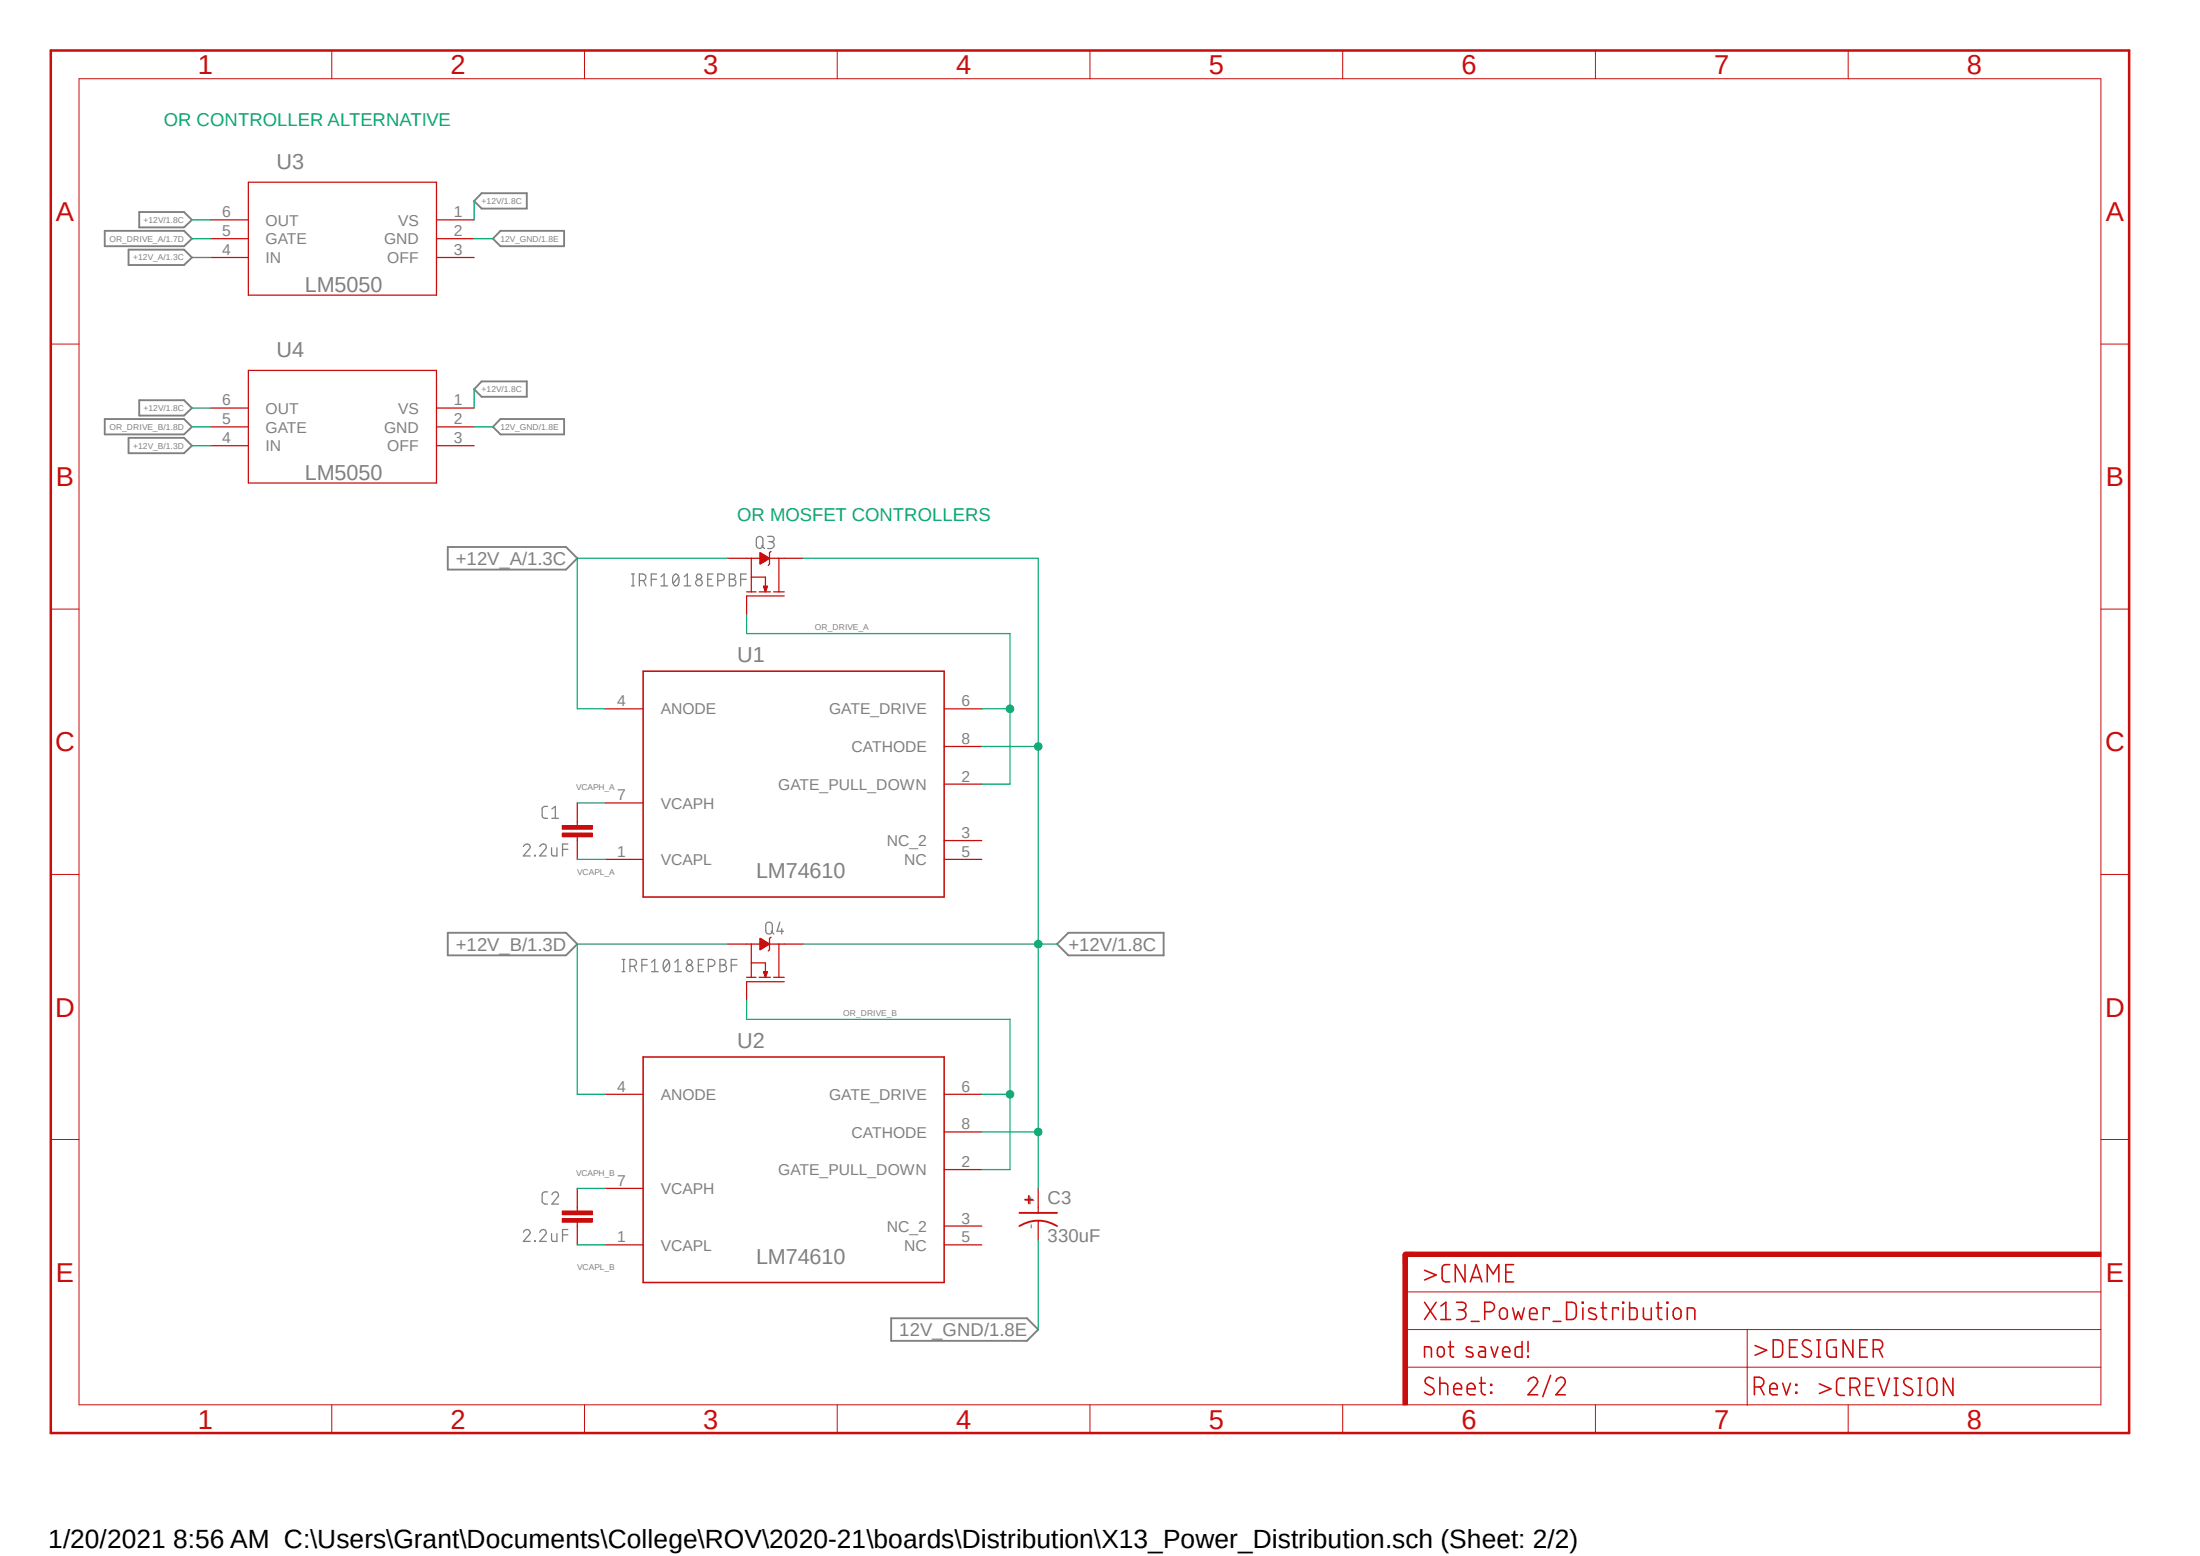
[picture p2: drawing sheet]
<svg xmlns="http://www.w3.org/2000/svg" width="297mm" height="210mm" viewBox="0 0 297 210" stroke-linecap="round" stroke-linejoin="round" font-family="sans-serif">
<path d="M6.5 6.5l281.3 187.3M287.8 6.5l-281.3 187.3" fill="none" stroke="#fff" stroke-width=".14"/>
<g fill="none" stroke="#808080" stroke-width=".17">
<path d="M85.3 79.1h.3M85.3 77.5h.3M85.5 77.5v1.6M86.3 78.4l.7-.1a.46 .46 0 0 0 .2-.5 .46 .46 0 0 0-.4-.3h-.5v1.6M86.9 78.4l.3 .7M87.9 78.2h.7M88.6 77.5h-.7v1.6M89.2 79.1h.9M89.2 77.9l.5-.4v1.6M91.1 77.6l.1-.1a.65 .65 0 0 1 .5 .8 .58 .58 0 0 1-.6 .7 1.21 1.21 0 0 1 0-1.4zM91.6 77.9l-.7 .8M92.4 79.1h.9"/>
<path d="M92.4 77.9l.4-.4v1.6M95.5 78.2h.6M96.3 77.5h-.8v1.6h.8M96.9 78.4l.7-.1a.46 .46 0 0 0 .2-.5 .46 .46 0 0 0-.4-.3h-.5v1.6M98.5 77.5h.6a.37 .37 0 0 1 .2 .4 .37 .37 0 0 1-.4 .3l.2 .1a.43 .43 0 0 1 .2 .5 .43 .43 0 0 1-.4 .3h-.4zM98.5 78.2h.4M100 78.2h.8M100.8 77.5h-.8v1.6M102.2 72.6a.49 .49 0 0 1 .8 0 1.3 1.3 0 0 1-.2 1.4 .44 .44 0 0 1-.7-.4zM102.8 73.7l.4 .3M103.6 72.4h.8a.37 .37 0 0 1 .1 .4 .37 .37 0 0 1-.3 .3h-.4M104.1 73.1a.47 .47 0 0 1 .4 .5 .47 .47 0 0 1-.4 .4h-.5"/>
<path d="M70.7 114.3a.45 .45 0 0 1 .6-.4 .45 .45 0 0 1 .1 .7l-.7 .9h.9M72.2 115.4l.1 .1zM72.9 114.3a.45 .45 0 0 1 .6-.4 .45 .45 0 0 1 .1 .7l-.7 .9h.8M73.9 108.8l-.5 .1-.2 .3v1.1l.4 .1h.3M74.5 114.4v.9l.2 .2h.5v-1.1M74.5 110.4h.9M74.5 109.2l.5-.4v1.6M75.9 114.6h.8M76.7 113.9h-.8v1.6M84 131.1h.4M84 129.5h.4M84.2 129.5v1.6"/>
<path d="M85 130.4h.5a.47 .47 0 0 0 .4-.4 .47 .47 0 0 0-.4-.5h-.5v1.6M85.6 130.4l.3 .7M86.7 130.3h.7M87.4 129.5h-.7v1.6M88 131.1h.9M88 129.9l.4-.4v1.6M89.8 129.6l.2-.1a.82 .82 0 0 1 .4 1.1l-.1 .3-.3 .2a.98 .98 0 0 1-.2-1.5zM90.3 129.9l-.7 .9M91.1 131.1h.9M91.1 129.9l.4-.4v1.6M94.3 130.3h.5M95 129.5h-.7v1.6h.7"/>
<path d="M95.6 130.4h.5a.47 .47 0 0 0 .4-.4 .47 .47 0 0 0-.4-.5h-.5v1.6M97.2 129.5h.5a.38 .38 0 0 1 .3 .4 .38 .38 0 0 1-.3 .4h.2a.46 .46 0 0 1 .2 .5 .46 .46 0 0 1-.4 .3h-.5zM97.2 130.3h.5M98.7 130.3h.8M99.5 129.5h-.8v1.6M103.6 124.5h.5a1.3 1.3 0 0 1 .1 1.4 .46 .46 0 0 1-.5 .1 .46 .46 0 0 1-.3-.4v-.7zM104.1 125.7l.4 .4M105.3 124.5l-.4 1.2h.9M105.5 125.3v.8M70.7 166.3a.45 .45 0 0 1 .6-.4 .45 .45 0 0 1 .1 .8l-.7 .9h.9M72.2 167.5l.1 .1zM72.9 166.3a.45 .45 0 0 1 .6-.4 .45 .45 0 0 1 .1 .8l-.7 .9h.8"/>
<path d="M73.9 160.9h-.5l-.2 .1v1.1a.58 .58 0 0 0 .7 .4M74.5 166.5v.8l.1 .3h.6v-1.1M74.5 161.2a.45 .45 0 0 1 .6-.3 .45 .45 0 0 1 .2 .7l-.8 .9h.9M75.9 166.7h.8M76.7 165.9h-.8v1.7"/>
<circle cx="94.4" cy="77.8" r=".37"/>
<circle cx="94.4" cy="78.7" r=".45"/>
<circle cx="93.1" cy="130.7" r=".45"/>
<circle cx="93.1" cy="129.9" r=".35"/>
</g>
<g fill="none" stroke="#808080" stroke-width=".25">
<path d="M14.1 31.2h10.7l1.1 1-1.1 1h-10.7zM17.4 33.7h7.4l1.1 1.1-1.1 1h-7.4zM18.8 28.6h6l1.1 1.1-1.1 1h-6zM65 26.1h6.1v2.1h-6.1l-1-1.1zM67.6 31.2h8.6v2h-8.6l-1.1-1zM14.1 56.6h10.7l1.1 1-1.1 1h-10.7zM17.4 59.1h7.4l1.1 1.1-1.1 1h-7.4zM18.8 54h6l1.1 1.1-1.1 1h-6zM65 51.5h6.1v2.1h-6.1l-1-1.1zM67.6 56.6h8.6v2h-8.6l-1.1-1zM60.5 73.8h15.9l1.5 1.6-1.5 1.5h-15.9zM60.5 125.9h15.9l1.5 1.5-1.5 1.5h-15.9z"/>
<path d="M142.7 127.4l1.5-1.5h12.9v3h-12.9zM120.3 177.9h18.3l1.6 1.6-1.6 1.5h-18.3z"/>
</g>
<g fill="none" stroke="#c90d0c" stroke-width=".17">
<path d="M98.3 75.4h10.1M100.8 79.9h1.3M101.4 75.4v4.5M101.4 77.9h1.9v1.2M102.5 79.9h1.5M102.6 74.6l1.3 .8-1.3 .7zM102.6 76.1h.1M102.6 76h.3M102.6 75.9h.4M102.6 75.8h.6M102.6 75.7h.7M102.6 75.6h.9"/>
<path d="M102.6 75.5h1M102.6 75.4h1.2M102.6 75.3h1.2M102.6 75.2h1M102.6 75.1h.9M102.6 75h.7M102.6 74.9h.6M102.6 74.8h.4M102.6 74.8h.3M102.6 74.7h.1M103.1 79.1h.5l-.3 .8zM103.1 79.3h.4"/>
<path d="M103.1 79.2h.5M103.2 79.4h.3M103.2 79.5h.3M103.3 79.6h.1M103.3 79.5h.2M103.3 79.7h.1M103.3 79.8h.1M104.1 74.4l-.2 .2v1.5l-.2 .2M104.4 79.9h1.5M105.2 75.4v4.5M81.7 95.7h5.1M105.9 80.4h-5.1v2.6"/>
<path d="M127.5 95.7h5M77.9 110.9v.5M77.9 112.9v.6M81.7 116h5.1M81.7 108.4h5.1M127.5 116h5M127.5 105.8h5M127.5 113.5h5M127.5 100.8h5M98.3 127.4h10.1M100.8 131.9h1.3M101.4 127.4v4.5"/>
<path d="M101.4 130h1.9v1.1M102.5 131.9h1.5M102.6 126.7l1.3 .7-1.3 .8zM102.6 128.1h.1M102.6 128.1h.2M102.6 128h.4M102.6 127.9h.5M102.6 127.8h.7M102.6 127.7h.8M102.6 127.6h1M102.6 127.5h1.1M102.6 127.3h1.2"/>
<path d="M102.6 127.3h1M102.6 127.2h.9M102.6 127.1h.7M102.6 127h.6M102.6 126.9h.4M102.6 126.8h.3M102.6 126.7h.1M103.1 131.1h.5l-.3 .8zM103.1 131.2h.5M103.2 131.4h.3M103.2 131.3h.3M103.2 131.5h.3"/>
<path d="M103.3 131.7h.1M103.3 131.6h.2M103.3 131.8h.1M103.3 131.9h.1M104.1 126.5l-.2 .2v1.5l-.2 .2M104.4 131.9h1.5M105.2 127.4v4.5M105.9 132.5h-5.1v2.5M81.7 147.7h5.1M127.5 157.9h5M127.5 147.7h5M127.5 152.8h5"/>
<path d="M81.7 168h5.1M81.7 160.4h5.1M127.5 168h5M127.5 165.5h5"/>
</g>
<path d="M86.8 90.6h40.7v30.5h-40.7zM86.8 142.7h40.7v30.4h-40.7z" fill="none" stroke="#c90d0c" stroke-width=".21"/>
<path d="M75.9 112.4h4.1v.5h-4.1z" fill-rule="evenodd" fill="#c90d0c"/>
<path d="M75.9 112.4h4.1v.5h-4.1z" fill="none" stroke="#c90d0c" stroke-width=".14"/>
<path d="M75.9 111.4h4.1v.5h-4.1z" fill-rule="evenodd" fill="#c90d0c"/>
<path d="M75.9 111.4h4.1v.5h-4.1z" fill="none" stroke="#c90d0c" stroke-width=".14"/>
<path d="M77.9 108.4v2.5M77.9 113.5v2.5M77.9 162.9v.5M77.9 165v.5" fill="none" stroke="#c90d0c" stroke-width=".17"/>
<path d="M75.9 164.5h4.1v.5h-4.1z" fill-rule="evenodd" fill="#c90d0c"/>
<path d="M75.9 164.5h4.1v.5h-4.1z" fill="none" stroke="#c90d0c" stroke-width=".14"/>
<path d="M75.9 163.4h4.1v.6h-4.1z" fill-rule="evenodd" fill="#c90d0c"/>
<path d="M75.9 163.4h4.1v.6h-4.1z" fill="none" stroke="#c90d0c" stroke-width=".14"/>
<path d="M77.9 160.4v2.5M77.9 165.5v2.5M140.2 160.4v3.3M140.2 164.8v2.6" fill="none" stroke="#c90d0c" stroke-width=".17"/>
<path d="M137.6 163.7h5.1M137.6 165.5a4.8 4.8 0 0 1 5.1 0M138.4 161.9h1M138.9 161.4v1" fill="none" stroke="#c90d0c" stroke-width=".25"/>
<path d="M189.4 169.3h.6v20.3h-.6z" fill-rule="evenodd" fill="#c90d0c"/>
<path d="M189.4 169.3h.6v20.3h-.6z" fill="none" stroke="#c90d0c" stroke-width=".14"/>
<path d="M189.7 169h93.9v.6h-93.9z" fill-rule="evenodd" fill="#c90d0c"/>
<g fill="none" stroke="#c90d0c" stroke-width=".14">
<path d="M10.7 10.6h272.9v179h-272.9zM44.8 6.8v3.8M78.9 6.8v3.8M113 6.8v3.8M147.2 6.8v3.8M181.3 6.8v3.8M215.4 6.8v3.8M249.5 6.8v3.8M6.9 46.4h3.8M283.6 46.4h3.8M6.9 82.2h3.8M283.6 82.2h3.8"/>
<path d="M6.9 118h3.8M283.6 118h3.8M6.9 153.8h3.8M283.6 153.8h3.8M189.7 169h93.9v.6h-93.9zM189.7 179.5h93.9M189.7 174.4h93.9M235.9 179.5v10.2M44.8 189.6v3.8M78.9 189.6v3.8M113 189.6v3.8M147.2 189.6v3.8"/>
<path d="M181.3 189.6v3.8M189.7 184.5h93.9M215.4 189.6v3.8M249.5 189.6v3.8"/>
</g>
<path d="M191 169.3h-1.3v1.3" fill="none" stroke="#c90d0c" stroke-width=".64"/>
<g fill="none" stroke="#c90d0c" stroke-width=".21">
<path d="M192.3 171.4l1.6 .7-1.6 .7M192.3 175.8l1.6 2.3M193.9 175.8l-1.6 2.3M194.5 176.3l.7-.5v2.3M194.5 178.1h1.3M195.7 170.7h-.8l-.2 .2v1.6a.5 .5 0 0 0 .5 .5h.5M196.6 175.8h.8a.51 .51 0 0 1 .5 .5 .51 .51 0 0 1-.5 .5h-.5M197.3 176.8a.66 .66 0 0 1 .6 .6 .66 .66 0 0 1-.6 .7h-.7M197.8 170.7v2.3l-1.3-2.3v2.3M198.5 173l.8-2.3 .8 2.3M198.6 178.4h1.1M198.7 172.4h1.2"/>
<path d="M200.4 177h.7a.64 .64 0 0 0 .7-.6 .64 .64 0 0 0-.7-.6h-.7v2.3M200.8 173v-2.3l.8 1.3 .8-1.3v2.3M202.6 176.7a.5 .5 0 0 1 .6-.1 .5 .5 0 0 1 .3 .4v.5a.53 .53 0 0 1-.5 .6 .53 .53 0 0 1-.6-.6v-.5zM203.3 171.7h.8M204.2 176.5l.4 1.6 .4-1.1 .4 1.1 .4-1.6M204.3 170.7h-1v2.3h1M206.5 177.3h1a.54 .54 0 0 0-.3-.8 .54 .54 0 0 0-.7 .5v.7l.2 .4h.8M209.2 176.8v-.3h-.8v1.6M209.7 178.4h1M211.5 175.8h.7a.59 .59 0 0 1 .6 .6v1a.65 .65 0 0 1-.6 .7h-.7zM213.6 175.8h.1v.1h-.1zM213.7 176.5v1.6"/>
<path d="M215.4 176.7a.67 .67 0 0 0-.9 0v.4l.8 .3 .3 .3-.2 .4h-.2l-.7-.1M216.2 176.5h.7M216.4 175.8v1.9a.42 .42 0 0 0 .5 .4M218.5 176.8v-.3h-.8v1.6M219.1 175.8h.1v.1h-.1zM219.1 176.5v1.6M220 175.8v2.3h.9l.1-.4v-1l-.1-.1-.9-.1M221.9 176.5v1.2v.2l.3 .2h.7v-1.6M223.6 176.5h.8M223.9 175.8v1.9a.38 .38 0 0 0 .5 .4M225 175.8h.2v.1h-.2zM225.1 176.5v1.6"/>
<path d="M226.1 176.7a.5 .5 0 0 1 .6-.1 .5 .5 0 0 1 .2 .4v.5a.53 .53 0 0 1-.5 .6 .53 .53 0 0 1-.5-.6v-.5zM227.8 178.1v-1.6l.8 .1 .2 .1v1.4M192.3 183.2v-1.4h.6l.3 .1 .1 1.3M193.5 186.1a.69 .69 0 0 0-1.1 .1v.5l1 .6a.54 .54 0 0 1 .1 .7 .54 .54 0 0 1-.7 .2l-.5-.3M194.1 182a.49 .49 0 0 1 .5-.2 .49 .49 0 0 1 .4 .4v.5a.47 .47 0 0 1-.5 .5 .47 .47 0 0 1-.4-.5zM194.4 186.7h.6l.4 .2 .1 .2v1.2M194.4 185.9v2.4M195.5 181.8h.8M195.8 181.1v1.7a.36 .36 0 0 0 .5 .4M196.3 187.5h1a.55 .55 0 0 0-.4-.8 .55 .55 0 0 0-.6 .5v.6l.2 .4 .8 .1M198.1 187.5h1a.55 .55 0 0 0-.3-.8 .55 .55 0 0 0-.7 .5v.8l.4 .3h.6M198.8 181.9a.5 .5 0 0 0-.8 .1v.2l.1 .2 .6 .2 .2 .3-.1 .2-.2 .1-.6-.2"/>
<path d="M199.7 181.8h.7l.1 .3v1.1h-.5a.4 .4 0 0 1-.4-.4 .4 .4 0 0 1 .4-.4h.5M199.7 186.7h.8M200 185.9v1.9a.5 .5 0 0 0 .5 .5M201.3 186.9h.1v.1h-.1zM201.3 187.9h.1v.1h-.1zM201.3 181.8l.5 1.4 .4-1.4M202.9 182.5h.9a.5 .5 0 0 0-.3-.7 .5 .5 0 0 0-.6 .4v.6l.2 .3 .7 .1M205.5 181.1v2.1l-.8-.1-.1-.3v-.9l.3-.1h.6M206.2 183h.1v.2h-.1zM206.3 186.4a.66 .66 0 0 1 .7-.5 .66 .66 0 0 1 .6 .6l-.2 .4-1.1 1.4h1.3M206.3 181.1v1.4M209.3 185.6l-1 2.9"/>
<path d="M210.1 186.4a.64 .64 0 0 1 .9-.5 .64 .64 0 0 1 .2 1l-1.1 1.4h1.2M236.9 187.2h.6a.66 .66 0 0 0 .6-.7 .66 .66 0 0 0-.6-.6h-.6v2.4M236.9 181.6l1.6 .6-1.6 .7M237.6 187.2l.6 1.1M238.9 187.5h1a.54 .54 0 0 0-.3-.8 .54 .54 0 0 0-.7 .5l.1 .8 .3 .3h.6M239.4 180.8h.6a.59 .59 0 0 1 .7 .7v1a.65 .65 0 0 1-.7 .7h-.6zM240.7 186.7l.5 1.6 .5-1.6M241.6 181.9h.8M242.4 187.9h.2v.1h-.2zM242.4 186.9h.2v.1h-.2zM242.7 180.8h-1.1v2.4h1.1M244.4 181a.62 .62 0 0 0-.6-.2 .62 .62 0 0 0-.5 .6l.3 .4 .7 .4a.58 .58 0 0 1 .1 .9 .58 .58 0 0 1-.9-.1l-.2-.2"/>
<path d="M245.3 180.8h.5M245.3 183.2h.5M245.5 180.8v2.4M245.6 186.8l1.6 .7-1.6 .6M247.9 180.8l-1 .1-.2 .2-.1 1.5a.51 .51 0 0 0 .5 .6h.8v-1.3h-.4M249 186l-.8 .1-.2 .2-.1 .2v1.3a.59 .59 0 0 0 .6 .5h.5M249.8 187.3h.6a.64 .64 0 0 0 .7-.7 .64 .64 0 0 0-.7-.6h-.6v2.3M250.1 180.8v2.4l-1.3-2.4v2.4M250.6 187.3l.5 1M251.1 181.9h.7M251.9 187h.8M252.1 180.8h-1v2.4h1"/>
<path d="M252.9 182.1h.6a.64 .64 0 0 0 .7-.6 .64 .64 0 0 0-.7-.7h-.6v2.4M253 186h-1.1v2.3h1.1M253.5 186l.8 2.3 .8-2.3M253.7 182.1l.5 1.1M255.7 188.3h.5M255.7 186h.5M256 186v2.3M258.1 186.2a.64 .64 0 0 0-.6-.2 .64 .64 0 0 0-.5 .5l.3 .5 .7 .4a.58 .58 0 0 1 0 .8 .58 .58 0 0 1-.8 0l-.2-.2M259 188.3h.5M259 186h.5M259.2 186v2.3M260.3 186.4a.65 .65 0 0 1 .7-.4 .65 .65 0 0 1 .5 .6v1.1a.64 .64 0 0 1-.6 .7 .64 .64 0 0 1-.7-.7z"/>
<path d="M263.7 186v2.3l-1.3-2.3v2.3"/>
</g>
<path d="M6.9 6.8h280.5v186.6h-280.5z" fill="none" stroke="#c90d0c" stroke-width=".34"/>
<g fill="none" stroke="#c90d0c" stroke-width=".17">
<path d="M28.4 29.7h5.1M28.4 32.2h5.1M28.4 34.8h5.1M33.5 24.6h25.4v15.2h-25.4zM58.9 29.7h5.1M58.9 32.2h5.1M58.9 34.8h5.1M28.4 55.1h5.1M28.4 57.6h5.1M33.5 50h25.4v15.2h-25.4zM58.9 55.1h5.1M58.9 57.6h5.1"/>
<path d="M28.4 60.2h5.1M58.9 60.2h5.1"/>
</g>
<path d="M108.4 75.4h31.8v52M132.5 100.8h7.7" fill="none" stroke="#0dab76" stroke-width=".17"/>
<circle cx="140.2" cy="100.8" r=".51" fill="#0dab76"/>
<circle cx="140.2" cy="100.8" r=".51" fill="none" stroke="#0dab76" stroke-width=".14"/>
<path d="M108.4 127.4h31.8v25.4h-7.7" fill="none" stroke="#0dab76" stroke-width=".17"/>
<circle cx="140.2" cy="127.4" r=".51" fill="#0dab76"/>
<circle cx="140.2" cy="127.4" r=".51" fill="none" stroke="#0dab76" stroke-width=".14"/>
<path d="M140.2 127.4h2.5M140.2 152.8v7.6" fill="none" stroke="#0dab76" stroke-width=".17"/>
<circle cx="140.2" cy="152.8" r=".51" fill="#0dab76"/>
<circle cx="140.2" cy="152.8" r=".51" fill="none" stroke="#0dab76" stroke-width=".14"/>
<g fill="none" stroke="#0dab76" stroke-width=".17">
<path d="M25.9 29.7h2.5M25.9 34.8h2.5M64 27.1v2.6M64 32.2h2.5M25.9 55.1h2.5M64 52.5v2.6M64 57.6h2.5M25.9 60.2h2.5M98.3 75.4h-20.4v20.3h3.8M100.8 83v2.5h35.6v20.3h-3.9M132.5 95.7h3.9M77.9 116h3.8"/>
<path d="M77.9 108.4h3.8M98.3 127.4h-20.4v20.3h3.8M77.9 160.4h3.8M77.9 168h3.8M140.2 167.4v12.1"/>
</g>
<circle cx="136.4" cy="95.7" r=".51" fill="#0dab76"/>
<circle cx="136.4" cy="95.7" r=".51" fill="none" stroke="#0dab76" stroke-width=".14"/>
<path d="M25.9 32.2h2.5M100.8 135v2.6h35.6v20.3M132.5 147.7h3.9" fill="none" stroke="#0dab76" stroke-width=".17"/>
<circle cx="136.4" cy="147.7" r=".51" fill="#0dab76"/>
<circle cx="136.4" cy="147.7" r=".51" fill="none" stroke="#0dab76" stroke-width=".14"/>
<path d="M25.9 57.6h2.5M132.5 157.9h3.9" fill="none" stroke="#0dab76" stroke-width=".17"/>
<g font-size="3.7" fill="#c90d0c">
<text x="26.7" y="10">1</text>
<text x="60.8" y="10">2</text>
<text x="95" y="10">3</text>
<text x="129.1" y="10">4</text>
<text x="163.2" y="10">5</text>
<text x="197.3" y="10">6</text>
<text x="231.4" y="10">7</text>
<text x="265.5" y="10">8</text>
<text x="7.5" y="29.8">A</text>
<text x="284.3" y="29.8">A</text>
<text x="7.5" y="65.6">B</text>
<text x="284.3" y="65.6">B</text>
<text x="7.5" y="101.4">C</text>
<text x="284.2" y="101.4">C</text>
<text x="7.5" y="137.2">D</text>
<text x="284.2" y="137.2">D</text>
<text x="7.5" y="173">E</text>
<text x="284.3" y="173">E</text>
<text x="26.7" y="192.8">1</text>
<text x="60.8" y="192.8">2</text>
<text x="95" y="192.8">3</text>
<text x="129.1" y="192.8">4</text>
<text x="163.2" y="192.8">5</text>
<text x="197.3" y="192.8">6</text>
<text x="231.4" y="192.8">7</text>
<text x="265.5" y="192.8">8</text>
</g>
<text font-size="3.6" x="6.5" y="209">1/20/2021 8:56 AM C:\Users\Grant\Documents\College\ROV\2020-21\boards\Distribution\X13_Power_Distribution.sch (Sheet: 2/2)</text>
<g font-size="2.9" fill="#808080">
<text x="37.3" y="22.8">U3</text>
<text x="41.1" y="39.4">LM5050</text>
<text x="37.3" y="48.2">U4</text>
<text x="41.1" y="64.8">LM5050</text>
<text x="99.5" y="89.3">U1</text>
<text x="102.1" y="118.5">LM74610</text>
<text x="99.5" y="141.4">U2</text>
<text x="102.1" y="170.6">LM74610</text>
</g>
<g font-size="2.5" fill="#0dab76">
<text x="22.1" y="17">OR CONTROLLER ALTERNATIVE</text>
<text x="99.5" y="70.3">OR MOSFET CONTROLLERS</text>
</g>
<g font-size="2.5" fill="#808080">
<text x="61.6" y="76.2">+12V_A/1.3C</text>
<text x="61.6" y="128.3">+12V_B/1.3D</text>
<text x="144.2" y="128.3">+12V/1.8C</text>
<text x="141.4" y="162.6">C3</text>
<text x="141.4" y="167.6">330uF</text>
<text x="121.4" y="180.3">12V_GND/1.8E</text>
</g>
<g font-size="2.1" fill="#808080">
<text x="30" y="29.3">6</text>
<text x="61.3" y="29.3">1</text>
<text x="30" y="34.4">4</text>
<text x="30" y="31.8">5</text>
<text x="35.9" y="35.5">IN</text>
<text x="35.9" y="33">GATE</text>
<text x="35.9" y="30.4">OUT</text>
<text x="51.9" y="33">GND</text>
<text x="52.3" y="35.5">OFF</text>
<text x="53.8" y="30.4">VS</text>
<text x="61.3" y="31.8">2</text>
<text x="61.3" y="34.4">3</text>
<text x="30" y="59.8">4</text>
<text x="30" y="57.2">5</text>
<text x="30" y="54.7">6</text>
<text x="35.9" y="58.4">GATE</text>
<text x="35.9" y="55.8">OUT</text>
<text x="51.9" y="58.4">GND</text>
<text x="53.8" y="55.8">VS</text>
<text x="61.3" y="54.7">1</text>
<text x="61.3" y="57.2">2</text>
<text x="61.3" y="59.8">3</text>
<text x="35.9" y="60.9">IN</text>
<text x="52.3" y="60.9">OFF</text>
<text x="83.3" y="95.3">4</text>
<text x="129.8" y="95.3">6</text>
<text x="89.2" y="96.4">ANODE</text>
<text x="111.9" y="96.4">GATE_DRIVE</text>
<text x="115" y="101.5">CATHODE</text>
<text x="129.8" y="100.4">8</text>
<text x="105.1" y="106.6">GATE_PULL_DOWN</text>
<text x="129.8" y="105.5">2</text>
<text x="83.3" y="108">7</text>
<text x="89.2" y="109.1">VCAPH</text>
<text x="129.8" y="113.1">3</text>
<text x="83.3" y="115.6">1</text>
<text x="89.2" y="116.8">VCAPL</text>
<text x="119.7" y="114.2">NC_2</text>
<text x="122.1" y="116.8">NC</text>
<text x="129.8" y="115.6">5</text>
<text x="83.3" y="147.4">4</text>
<text x="89.2" y="148.5">ANODE</text>
<text x="111.9" y="148.5">GATE_DRIVE</text>
<text x="129.8" y="147.4">6</text>
<text x="115" y="153.5">CATHODE</text>
<text x="129.8" y="152.4">8</text>
<text x="83.3" y="160.1">7</text>
<text x="89.2" y="161.2">VCAPH</text>
<text x="105.1" y="158.6">GATE_PULL_DOWN</text>
<text x="129.8" y="157.5">2</text>
<text x="83.3" y="167.7">1</text>
<text x="119.7" y="166.2">NC_2</text>
<text x="129.8" y="165.1">3</text>
<text x="129.8" y="167.7">5</text>
<text x="139.8" y="165.9" transform="rotate(-90 139.8 165.9)">-</text>
<text x="139.8" y="162.6" transform="rotate(-90 139.8 162.6)">+</text>
<text x="89.2" y="168.8">VCAPL</text>
<text x="122.1" y="168.8">NC</text>
</g>
<g font-size="1.1" fill="#808080">
<text x="65" y="27.6">+12V/1.8C</text>
<text x="14.8" y="32.6">OR_DRIVE_A/1.7D</text>
<text x="18" y="35.1">+12V_A/1.3C</text>
<text x="19.4" y="30.1">+12V/1.8C</text>
<text x="67.6" y="32.6">12V_GND/1.8E</text>
<text x="65" y="52.9">+12V/1.8C</text>
<text x="14.8" y="58">OR_DRIVE_B/1.8D</text>
<text x="19.4" y="55.5">+12V/1.8C</text>
<text x="67.6" y="58">12V_GND/1.8E</text>
<text x="18" y="60.5">+12V_B/1.3D</text>
<text x="110" y="85">OR_DRIVE_A</text>
<text x="77.8" y="106.6">VCAPH_A</text>
<text x="77.9" y="118.1">VCAPL_A</text>
<text x="113.8" y="137.1">OR_DRIVE_B</text>
<text x="77.8" y="158.7">VCAPH_B</text>
<text x="77.9" y="171.4">VCAPL_B</text>
</g>
</svg>
